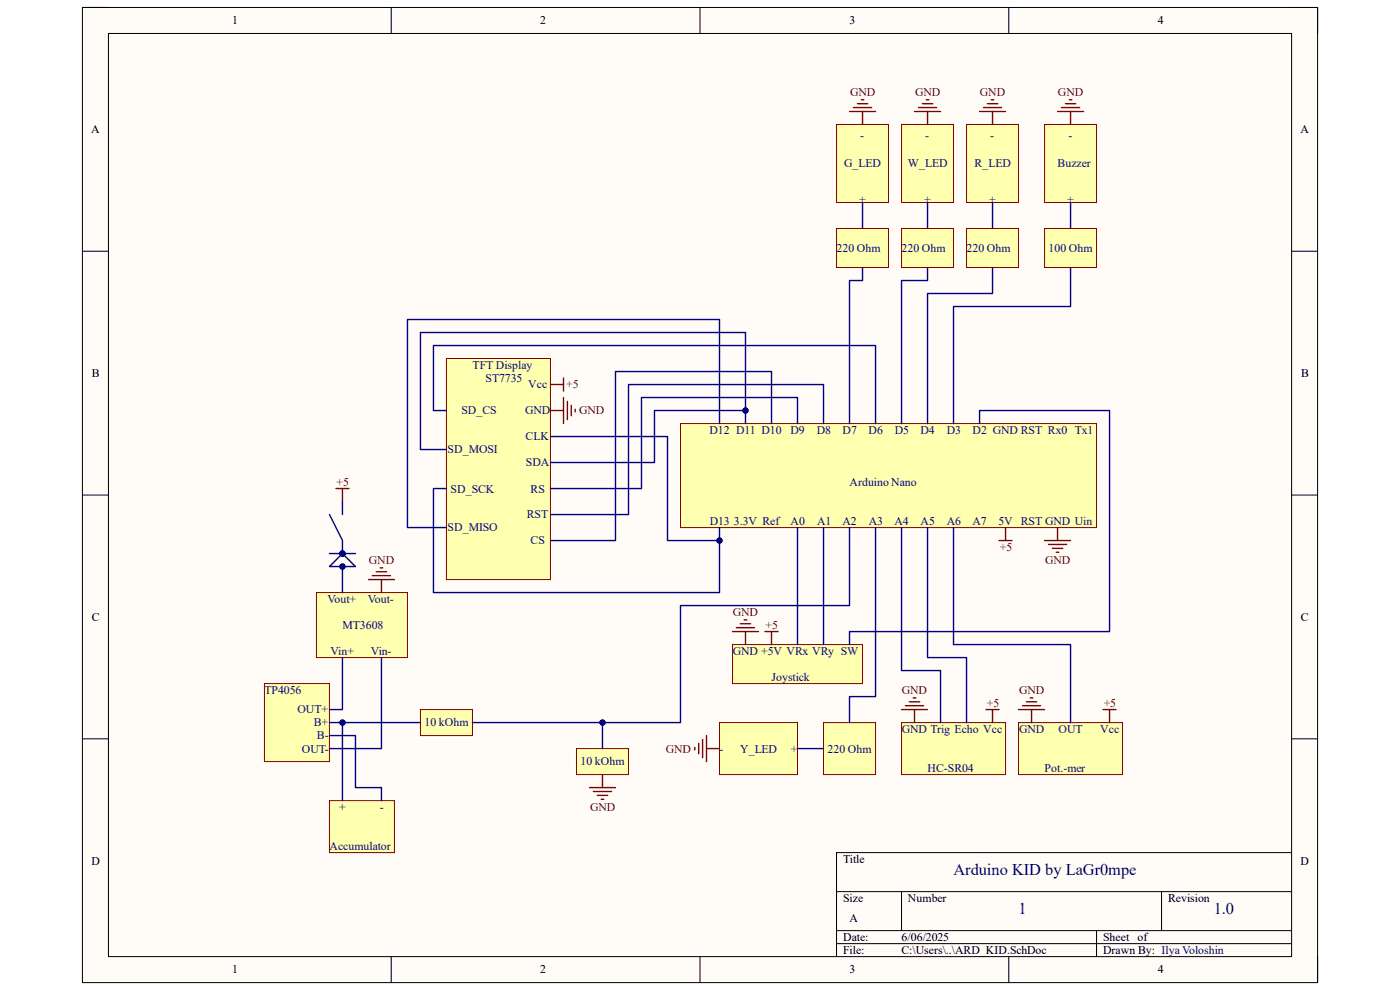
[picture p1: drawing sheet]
<svg xmlns="http://www.w3.org/2000/svg" width="297mm" height="210mm" viewBox="0 0 297 210" stroke-linecap="round" stroke-linejoin="round" font-family="sans-serif">
<path d="M17.5 1.6h262v206.8h-262z" fill-rule="evenodd" fill="#fffcf8"/>
<path d="M17.5 1.6h262v206.8h-262z" fill="none" stroke="#000" stroke-width=".21"/>
<path d="M23 7.1h251v195.8h-251z" fill-rule="evenodd" fill="#fffcf8"/>
<g fill="none" stroke="#000" stroke-width=".21">
<path d="M17.5 1.6h5.5M23 7.1h251v195.8h-251zM83 1.6v5.5M148.5 1.6v5.5M214 1.6v5.5M274 1.6h5.5v5.5M17.5 53.3h5.5M274 53.3h5.5M17.5 105h5.5M274 105h5.5M17.5 156.7h5.5M274 156.7h5.5"/>
<path d="M177.5 189.1h96.5M177.5 197.4h96.5M191.3 189.1v8.3M232.6 197.4v5.5M246.4 189.1v8.3M274 180.9h-96.5v22M83 202.9v5.5M148.5 202.9v5.5M177.5 200.2h96.5M214 202.9v5.5M279.5 202.9v5.5"/>
</g>
<path d="M144.4 89.9h88.2v22h-88.2z" fill-rule="evenodd" fill="#ffffb0"/>
<path d="M144.4 89.9h88.2v22h-88.2z" fill="none" stroke="#800000" stroke-width=".21"/>
<path d="M94.7 76.1h22.1v46.8h-22.1z" fill-rule="evenodd" fill="#ffffb0"/>
<path d="M94.7 76.1h22.1v46.8h-22.1z" fill="none" stroke="#800000" stroke-width=".21"/>
<g fill="none" stroke="#800000" stroke-width=".3">
<path d="M116.8 87.1h2.7M116.8 81.6h2.7M119.5 80.2v2.8M119.5 84.3v5.5M120.4 85.2v3.8M121.2 86v2.2M122 86.8v.6M211.9 114.7h2.8M213.3 111.9v2.8M221.6 114.7h5.5M222.4 115.5h3.9M223.3 116.3h2.2"/>
<path d="M224.1 117.2h.5M224.4 111.9v2.8"/>
</g>
<path d="M155.4 136.7h27.6v8.3h-27.6z" fill-rule="evenodd" fill="#ffffb0"/>
<path d="M155.4 136.7h27.6v8.3h-27.6z" fill="none" stroke="#800000" stroke-width=".21"/>
<path d="M155.4 134h5.5M156.2 133.1h3.9M157.1 132.3h2.2M157.9 131.5h.5M158.2 134v2.7M162.3 134h2.8M163.7 134v2.7" fill="none" stroke="#800000" stroke-width=".3"/>
<path d="M69.9 169.8h13.8v11.1h-13.8z" fill-rule="evenodd" fill="#ffffb0"/>
<path d="M69.9 169.8h13.8v11.1h-13.8z" fill="none" stroke="#800000" stroke-width=".21"/>
<path d="M56.1 145h13.8v16.6h-13.8z" fill-rule="evenodd" fill="#ffffb0"/>
<path d="M56.1 145h13.8v16.6h-13.8z" fill="none" stroke="#800000" stroke-width=".21"/>
<path d="M67.1 125.7h19.3v13.8h-19.3z" fill-rule="evenodd" fill="#ffffb0"/>
<path d="M67.1 125.7h19.3v13.8h-19.3z" fill="none" stroke="#800000" stroke-width=".21"/>
<path d="M71.3 103.6h2.7M72.6 103.6v2.8M78.2 122.9h5.5M79 122.1h3.9M79.8 121.3h2.2M80.7 120.5h.5M80.9 122.9v2.8" fill="none" stroke="#800000" stroke-width=".3"/>
<path d="M191.3 153.3h22v11h-22z" fill-rule="evenodd" fill="#ffffb0"/>
<path d="M191.3 153.3h22v11h-22z" fill="none" stroke="#800000" stroke-width=".21"/>
<path d="M191.3 150.5h5.5M192.1 149.7h3.9M192.9 148.9h2.2M193.7 148.1h.6M194 150.5v2.8M209.2 150.5h2.7M210.6 150.5v2.8" fill="none" stroke="#800000" stroke-width=".3"/>
<path d="M216.1 153.3h22v11h-22z" fill-rule="evenodd" fill="#ffffb0"/>
<path d="M216.1 153.3h22v11h-22z" fill="none" stroke="#800000" stroke-width=".21"/>
<path d="M216.1 150.5h5.5M216.9 149.7h3.9M217.7 148.9h2.2M218.6 148.1h.5M218.8 150.5v2.8M234 150.5h2.8M235.4 150.5v2.8" fill="none" stroke="#800000" stroke-width=".3"/>
<path d="M221.6 26.4h11v16.6h-11z" fill-rule="evenodd" fill="#ffffb0"/>
<path d="M221.6 26.4h11v16.6h-11z" fill="none" stroke="#800000" stroke-width=".21"/>
<path d="M224.4 23.7h5.5M225.2 22.8h3.8M226 22h2.2M226.8 21.2h.6M227.1 23.7v2.7" fill="none" stroke="#800000" stroke-width=".3"/>
<path d="M221.6 48.5h11v8.2h-11z" fill-rule="evenodd" fill="#ffffb0"/>
<path d="M221.6 48.5h11v8.2h-11z" fill="none" stroke="#800000" stroke-width=".21"/>
<path d="M152.6 153.3h16.6v11h-16.6z" fill-rule="evenodd" fill="#ffffb0"/>
<path d="M152.6 153.3h16.6v11h-16.6z" fill="none" stroke="#800000" stroke-width=".21"/>
<path d="M147.4 158.5v.6M148.2 157.7v2.2M149.1 156.9v3.8M149.9 156v5.6M149.9 158.8h2.7" fill="none" stroke="#800000" stroke-width=".3"/>
<path d="M174.7 153.3h11v11h-11z" fill-rule="evenodd" fill="#ffffb0"/>
<path d="M174.7 153.3h11v11h-11z" fill="none" stroke="#800000" stroke-width=".21"/>
<path d="M177.5 26.4h11v16.6h-11z" fill-rule="evenodd" fill="#ffffb0"/>
<path d="M177.5 26.4h11v16.6h-11z" fill="none" stroke="#800000" stroke-width=".21"/>
<path d="M180.2 23.7h5.5M181 22.8h3.9M181.9 22h2.2M182.7 21.2h.6M183 23.7v2.7" fill="none" stroke="#800000" stroke-width=".3"/>
<path d="M177.5 48.5h11v8.2h-11z" fill-rule="evenodd" fill="#ffffb0"/>
<path d="M177.5 48.5h11v8.2h-11z" fill="none" stroke="#800000" stroke-width=".21"/>
<path d="M191.3 26.4h11v16.6h-11z" fill-rule="evenodd" fill="#ffffb0"/>
<path d="M191.3 26.4h11v16.6h-11z" fill="none" stroke="#800000" stroke-width=".21"/>
<path d="M194 23.7h5.5M194.8 22.8h3.9M195.7 22h2.2M196.5 21.2h.6M196.8 23.7v2.7" fill="none" stroke="#800000" stroke-width=".3"/>
<path d="M191.3 48.5h11v8.2h-11z" fill-rule="evenodd" fill="#ffffb0"/>
<path d="M191.3 48.5h11v8.2h-11z" fill="none" stroke="#800000" stroke-width=".21"/>
<path d="M205.1 26.4h11v16.6h-11z" fill-rule="evenodd" fill="#ffffb0"/>
<path d="M205.1 26.4h11v16.6h-11z" fill="none" stroke="#800000" stroke-width=".21"/>
<path d="M207.8 23.7h5.5M208.6 22.8h3.9M209.5 22h2.2M210.3 21.2h.5M210.6 23.7v2.7" fill="none" stroke="#800000" stroke-width=".3"/>
<path d="M205.1 48.5h11v8.2h-11z" fill-rule="evenodd" fill="#ffffb0"/>
<path d="M205.1 48.5h11v8.2h-11z" fill="none" stroke="#800000" stroke-width=".21"/>
<path d="M89.2 150.5h11v5.5h-11z" fill-rule="evenodd" fill="#ffffb0"/>
<path d="M89.2 150.5h11v5.5h-11z" fill="none" stroke="#800000" stroke-width=".21"/>
<path d="M122.3 158.8h11v5.5h-11z" fill-rule="evenodd" fill="#ffffb0"/>
<path d="M122.3 158.8h11v5.5h-11z" fill="none" stroke="#800000" stroke-width=".21"/>
<path d="M125.1 167.1h5.5M125.9 167.9h3.8M126.7 168.7h2.2M127.5 169.6h.6M127.8 164.3v2.8" fill="none" stroke="#800000" stroke-width=".3"/>
<path d="M116.8 92.6h24.8v22.1h11v-2.8" fill="none" stroke="#000080" stroke-width=".3"/>
<circle cx="152.6" cy="114.7" r=".55" fill="#000080"/>
<circle cx="152.6" cy="114.7" r=".55" fill="none" stroke="#000080" stroke-width=".21"/>
<path d="M158.2 89.8v-2.7h-19.4v11h-22" fill="none" stroke="#000080" stroke-width=".3"/>
<circle cx="158.2" cy="87.1" r=".55" fill="#000080"/>
<circle cx="158.2" cy="87.1" r=".55" fill="none" stroke="#000080" stroke-width=".21"/>
<path d="M94.7 87.1h-2.7v-13.8h93.7v16.6M158.2 87.1v-16.6h-69v24.9h5.5M163.7 89.8v-11h-33.1v35.9h-13.8M169.2 89.8v-5.5h-33.1v19.3h-19.3M174.7 89.9v-8.3h-41.4v27.6h-16.5" fill="none" stroke="#000080" stroke-width=".3"/>
<circle cx="158.2" cy="87.1" r=".55" fill="#000080"/>
<circle cx="158.2" cy="87.1" r=".55" fill="none" stroke="#000080" stroke-width=".21"/>
<path d="M94.7 103.6h-2.7v22.1h60.6v-11" fill="none" stroke="#000080" stroke-width=".3"/>
<circle cx="152.6" cy="114.7" r=".55" fill="#000080"/>
<circle cx="152.6" cy="114.7" r=".55" fill="none" stroke="#000080" stroke-width=".21"/>
<path d="M152.6 89.8v-22h-66.2v44.1h8.3M207.8 89.9v-2.8h27.6v46.9h-55.2v2.7M169.2 111.9v24.8M174.7 111.9v24.8M69.9 153.3h2.7v16.5" fill="none" stroke="#000080" stroke-width=".3"/>
<circle cx="72.7" cy="153.3" r=".55" fill="#000080"/>
<circle cx="72.7" cy="153.3" r=".55" fill="none" stroke="#000080" stroke-width=".21"/>
<g fill="none" stroke="#000080" stroke-width=".3">
<path d="M183 56.7v2.8h-2.8v30.4M183 43v5.5M196.8 56.7v2.8h-5.5v30.4M196.8 43v5.5M210.6 56.7v5.6h-13.8v27.6M210.6 43v5.5M72.6 117.4l2.8 2.8h-5.5zM72.6 106.4v2.8M185.7 111.9v35.9h-5.5v5.5M191.3 111.9v30.4h8.2v11M196.8 111.9v27.6h8.3v13.8M202.3 111.9v24.8h24.8v16.6"/>
<path d="M72.6 139.5v11h-2.7M80.9 139.5v19.3h-11M69.9 156h5.5v11.1h5.5v2.7M169.2 158.8h5.5"/>
</g>
<circle cx="72.7" cy="117.4" r=".55" fill="#000080"/>
<circle cx="72.7" cy="117.4" r=".55" fill="none" stroke="#000080" stroke-width=".21"/>
<circle cx="72.7" cy="120.2" r=".55" fill="#000080"/>
<circle cx="72.7" cy="120.2" r=".55" fill="none" stroke="#000080" stroke-width=".21"/>
<circle cx="72.7" cy="117.4" r=".55" fill="#000080"/>
<circle cx="72.7" cy="117.4" r=".55" fill="none" stroke="#000080" stroke-width=".21"/>
<path d="M69.9 117.4h5.5" fill="none" stroke="#000080" stroke-width=".3"/>
<circle cx="72.7" cy="117.4" r=".55" fill="#000080"/>
<circle cx="72.7" cy="117.4" r=".55" fill="none" stroke="#000080" stroke-width=".21"/>
<path d="M69.9 109.2l2.7 5.5v2.7" fill="none" stroke="#000080" stroke-width=".3"/>
<circle cx="72.7" cy="117.4" r=".55" fill="#000080"/>
<circle cx="72.7" cy="117.4" r=".55" fill="none" stroke="#000080" stroke-width=".21"/>
<path d="M72.6 120.2v5.5" fill="none" stroke="#000080" stroke-width=".3"/>
<circle cx="72.7" cy="120.2" r=".55" fill="#000080"/>
<circle cx="72.7" cy="120.2" r=".55" fill="none" stroke="#000080" stroke-width=".21"/>
<path d="M227.1 56.7v8.3h-24.8v24.9M227.1 43v5.5M72.6 153.3h16.6" fill="none" stroke="#000080" stroke-width=".3"/>
<circle cx="72.7" cy="153.3" r=".55" fill="#000080"/>
<circle cx="72.7" cy="153.3" r=".55" fill="none" stroke="#000080" stroke-width=".21"/>
<path d="M180.2 111.9v16.6h-35.8v24.8h-16.6v5.5" fill="none" stroke="#000080" stroke-width=".3"/>
<circle cx="127.8" cy="153.3" r=".55" fill="#000080"/>
<circle cx="127.8" cy="153.3" r=".55" fill="none" stroke="#000080" stroke-width=".21"/>
<path d="M100.2 153.3h27.6" fill="none" stroke="#000080" stroke-width=".3"/>
<circle cx="127.8" cy="153.3" r=".55" fill="#000080"/>
<circle cx="127.8" cy="153.3" r=".55" fill="none" stroke="#000080" stroke-width=".21"/>
<g font-size="3.5" fill="#000080">
<text x="202.3" y="185.6">Arduino KID by LaGr0mpe</text>
<text x="216.1" y="193.9">1</text>
<text x="257.5" y="193.9">1.0</text>
</g>
<g font-size="2.5">
<text x="49.3" y="5.2">1</text>
<text x="114.6" y="5.2">2</text>
<text x="180.2" y="5.2">3</text>
<text x="245.6" y="5.2">4</text>
<text x="19.3" y="28.3">A</text>
<text x="275.9" y="28.3">A</text>
<text x="19.5" y="80">B</text>
<text x="276" y="80">B</text>
<text x="19.5" y="131.7">C</text>
<text x="276" y="131.7">C</text>
<text x="19.4" y="183.4">D</text>
<text x="178.9" y="183">Title</text>
<text x="275.9" y="183.4">D</text>
<text x="178.9" y="191.3">Size</text>
<text x="192.6" y="191.3">Number</text>
<text x="247.8" y="191.3">Revision</text>
<text x="180.2" y="195.5">A</text>
<text x="178.9" y="199.6">Date:</text>
<text x="178.9" y="202.4">File:</text>
<text x="191.3" y="199.6">6/06/2025</text>
<text x="191.3" y="202.4">C:\Users\..\ARD_KID.SchDoc</text>
<text x="234" y="202.4">Drawn By: Ilya Voloshin</text>
<text x="234" y="199.6">Sheet</text>
<text x="241.4" y="199.6">of</text>
<text x="49.3" y="206.5">1</text>
<text x="114.6" y="206.5">2</text>
<text x="180.2" y="206.5">3</text>
<text x="245.6" y="206.5">4</text>
</g>
<g font-size="2.5" fill="#800000">
<text x="180.3" y="20.3">GND</text>
<text x="194.1" y="20.3">GND</text>
<text x="207.9" y="20.3">GND</text>
<text x="224.5" y="20.3">GND</text>
<text x="120.1" y="82.4">+5</text>
<text x="122.9" y="87.9">GND</text>
<text x="71.4" y="103.1">+5</text>
<text x="78.3" y="119.6">GND</text>
<text x="212.1" y="116.9">+5</text>
<text x="221.7" y="119.6">GND</text>
<text x="155.5" y="130.7">GND</text>
<text x="162.4" y="133.4">+5</text>
<text x="191.3" y="147.2">GND</text>
<text x="209.3" y="150">+5</text>
<text x="216.2" y="147.2">GND</text>
<text x="234.1" y="150">+5</text>
<text x="141.3" y="159.6">GND</text>
<text x="125.2" y="172">GND</text>
</g>
<g font-size="2.5" fill="#000080">
<text x="183.3" y="28.3" transform="rotate(-180 183.3 28.3)">-</text>
<text x="197.1" y="28.3" transform="rotate(-180 197.1 28.3)">-</text>
<text x="210.9" y="28.3" transform="rotate(-180 210.9 28.3)">-</text>
<text x="227.5" y="28.3" transform="rotate(-180 227.5 28.3)">-</text>
<text x="179.1" y="35.5">G_LED</text>
<text x="192.6" y="35.5">W_LED</text>
<text x="206.8" y="35.5">R_LED</text>
<text x="224.4" y="35.5">Buzzer</text>
<text x="183.8" y="43" transform="rotate(-90 183.8 43)">+</text>
<text x="197.6" y="43" transform="rotate(-90 197.6 43)">+</text>
<text x="211.4" y="43" transform="rotate(-90 211.4 43)">+</text>
<text x="228" y="43" transform="rotate(-90 228 43)">+</text>
<text x="177.5" y="53.4">220 Ohm</text>
<text x="191.3" y="53.4">220 Ohm</text>
<text x="205.1" y="53.4">220 Ohm</text>
<text x="222.5" y="53.4">100 Ohm</text>
<text x="100.2" y="78.3">TFT Display</text>
<text x="103" y="81">ST7735</text>
<text x="112.1" y="82.4">Vcc</text>
<text x="97.9" y="87.9">SD_CS</text>
<text x="111.4" y="87.9">GND</text>
<text x="111.5" y="93.4">CLK</text>
<text x="150.5" y="92">D12 D11 D10</text>
<text x="167.7" y="92">D9</text>
<text x="173.3" y="92">D8</text>
<text x="178.8" y="92">D7</text>
<text x="184.3" y="92">D6</text>
<text x="189.8" y="92">D5</text>
<text x="195.3" y="92">D4</text>
<text x="200.9" y="92">D3</text>
<text x="206.3" y="92">D2 GND RST Rx0 Tx1</text>
<text x="95" y="96.2">SD_MOSI</text>
<text x="111.5" y="98.9">SDA</text>
<text x="95.6" y="104.5">SD_SCK</text>
<text x="112.6" y="104.5">RS</text>
<text x="180.2" y="103.1">Arduino Nano</text>
<text x="95" y="112.7">SD_MISO</text>
<text x="111.8" y="110">RST</text>
<text x="150.6" y="111.3">D13 3.3V Ref</text>
<text x="167.7" y="111.3">A0</text>
<text x="173.4" y="111.3">A1</text>
<text x="178.7" y="111.3">A2</text>
<text x="184.3" y="111.3">A3</text>
<text x="189.8" y="111.3">A4</text>
<text x="195.3" y="111.3">A5</text>
<text x="200.8" y="111.3">A6</text>
<text x="206.3" y="111.3">A7</text>
<text x="211.8" y="111.3">5V RST GND Uin</text>
<text x="112.6" y="115.5">CS</text>
<text x="69.5" y="127.9">Vout+</text>
<text x="78.1" y="127.9">Vout-</text>
<text x="72.6" y="133.4">MT3608</text>
<text x="70.1" y="138.9">Vin+</text>
<text x="78.7" y="138.9">Vin-</text>
<text x="155.5" y="138.9">GND +5V VRx VRy SW</text>
<text x="56.1" y="147.2">TP4056</text>
<text x="163.7" y="144.4">Joystick</text>
<text x="63.1" y="151.3">OUT+</text>
<text x="66.6" y="154.1">B+</text>
<text x="90" y="154.1">10 kOhm</text>
<text x="191.3" y="155.5">GND Trig Echo Vcc</text>
<text x="216.2" y="155.5">GND</text>
<text x="224.6" y="155.5">OUT</text>
<text x="233.4" y="155.5">Vcc</text>
<text x="64" y="159.6">OUT-</text>
<text x="67.2" y="156.8">B-</text>
<text x="152.7" y="159.6">-</text>
<text x="157" y="159.6">Y_LED</text>
<text x="169.2" y="157.9" transform="rotate(-180 169.2 157.9)">+</text>
<text x="175.6" y="159.6">220 Ohm</text>
<text x="123.1" y="162.4">10 kOhm</text>
<text x="196.8" y="163.7">HC-SR04</text>
<text x="221.6" y="163.7">Pot.-mer</text>
<text x="72" y="172">+</text>
<text x="80.6" y="172">-</text>
<text x="69.9" y="180.3">Accumulator</text>
</g>
</svg>
